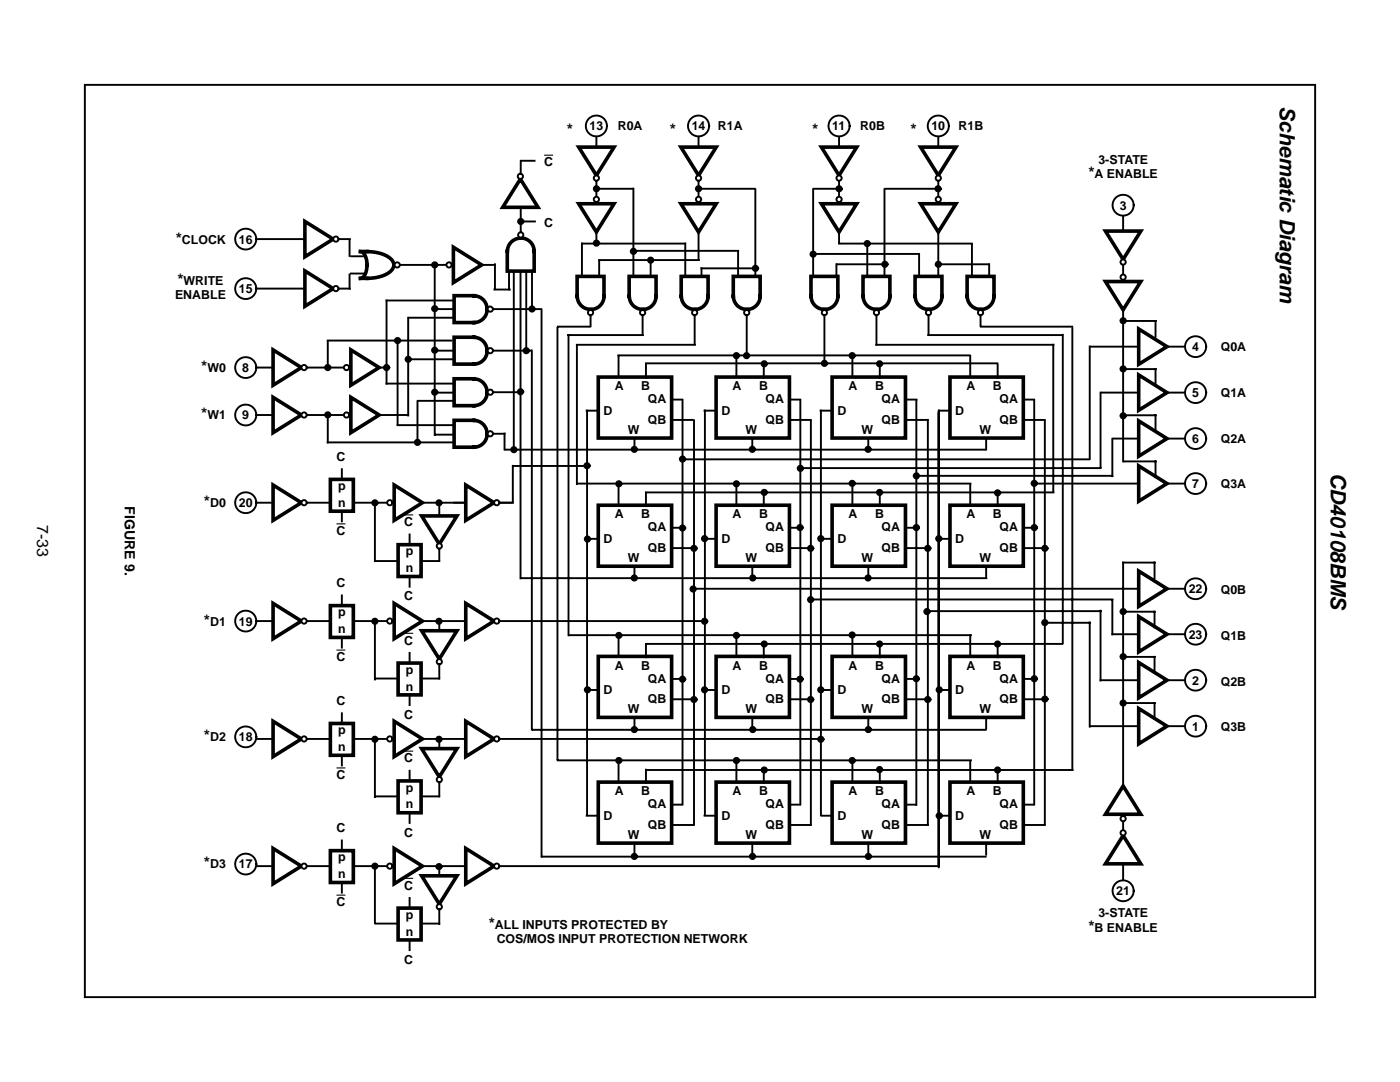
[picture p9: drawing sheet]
<svg xmlns="http://www.w3.org/2000/svg" width="279mm" height="216mm" viewBox="0 0 279 216" stroke-linecap="round" stroke-linejoin="round" font-family="sans-serif">
<g fill="none" stroke="#000" stroke-width=".38">
<path d="M16.9 16.9h245.6v182.1h-245.6zM103.9 32.2v14.4M119 26.9v21.5M139.4 26.9v24.9M224.1 41.9v50.2M98.1 61.7h9.8M98.4 70h7.6M128.9 72.5h70.1M97.9 86.6h2.8M206.5 96.5h29.8M74.9 112h12.7M138.5 117.5h98"/>
<path d="M224.1 112.3v63.7M51.1 123.9h89.6"/>
</g>
<path d="M97.2 70l-.1 .7a2.66 2.66 0 0 1-2.5 2h-4v-5.4h4a2.66 2.66 0 0 1 2.6 2.7" fill="none" stroke="#000" stroke-width=".72"/>
<circle cx="97.9" cy="70" r=".53" fill="#fff" stroke="#000" stroke-width=".38"/>
<path d="M51.1 47.7h18.7" fill="none" stroke="#000" stroke-width=".38"/>
<path d="M60.9 44.2l5.6 3.5-5.6 3.5z" fill="#fff" stroke="#000" stroke-width=".72"/>
<circle cx="67" cy="47.7" r=".53" fill="#fff" stroke="#000" stroke-width=".38"/>
<path d="M97.2 61.7l-.1 .7a2.66 2.66 0 0 1-2.5 2h-4v-5.4h4a2.66 2.66 0 0 1 2.6 2.7" fill="none" stroke="#000" stroke-width=".72"/>
<path d="M77.1 60h13.4M81.6 63.4h8.9" fill="none" stroke="#000" stroke-width=".38"/>
<path d="M97.5 61.3l.5-.1 .3 .3a.53 .53 0 0 1-.2 .6 .53 .53 0 0 1-.7-.1 .53 .53 0 0 1 .1-.7z" fill-rule="evenodd" fill="#fff" stroke="#000" stroke-width=".38"/>
<path d="M73.2 52.9l-.1 1.1-.3 .8-.4 .6-.5 .1h1.4a6 6 0 0 0 5.1-1.9l.2-.7M73.3 52.9l-.1-1-.3-.9a1.32 1.32 0 0 0-1-.8l3.3 .2 1.2 .3 1 .5a2.15 2.15 0 0 1 1.2 1.7" fill="none" stroke="#000" stroke-width=".72"/>
<path d="M70 54.6h3M70.1 51.1h2.9M79.9 52.9h18.8" fill="none" stroke="#000" stroke-width=".38"/>
<circle cx="79.3" cy="52.9" r=".53" fill="#fff" stroke="#000" stroke-width=".38"/>
<path d="M51.1 57.6h18.7" fill="none" stroke="#000" stroke-width=".38"/>
<path d="M60.9 54.1l5.6 3.5-5.6 3.5z" fill="#fff" stroke="#000" stroke-width=".72"/>
<circle cx="67" cy="57.6" r=".53" fill="#fff" stroke="#000" stroke-width=".38"/>
<path d="M51.2 73.3h25.9" fill="none" stroke="#000" stroke-width=".38"/>
<path d="M54.5 69.8l5.6 3.5-5.6 3.6z" fill="#fff" stroke="#000" stroke-width=".72"/>
<circle cx="60.7" cy="73.3" r=".53" fill="#fff" stroke="#000" stroke-width=".38"/>
<path d="M50.8 82.8h30.7" fill="none" stroke="#000" stroke-width=".38"/>
<path d="M54.5 79.3l5.6 3.5-5.6 3.5z" fill="#fff" stroke="#000" stroke-width=".72"/>
<circle cx="60.7" cy="82.8" r=".53" fill="#fff" stroke="#000" stroke-width=".38"/>
<path d="M51.2 172.8h136.1" fill="none" stroke="#000" stroke-width=".38"/>
<g fill="#fff" stroke="#000" stroke-width=".72">
<path d="M54.5 169.3l5.6 3.5-5.6 3.6z"/>
<path d="M78.7 169.3l5.6 3.5-5.6 3.6z"/>
<path d="M70 79.3l5.7 3.5-5.7 3.5z"/>
<path d="M70 69.8l5.7 3.5-5.7 3.6z"/>
<path d="M90.5 49.3l5.6 3.6-5.6 3.5z"/>
<path d="M93 169.3l5.6 3.5-5.6 3.6z"/>
</g>
<g fill="#fff" stroke="#000" stroke-width=".38">
<circle cx="60.7" cy="172.8" r=".53"/>
<circle cx="77.8" cy="172.8" r=".53"/>
<circle cx="69.2" cy="82.8" r=".53"/>
<circle cx="69.2" cy="73.3" r=".53"/>
<circle cx="89.6" cy="52.9" r=".53"/>
<circle cx="99.1" cy="172.8" r=".53"/>
</g>
<path d="M87.7 173v11.4" fill="none" stroke="#000" stroke-width=".38"/>
<path d="M84.1 174.8h7.1l-3.5 5.6z" fill="#fff" stroke="#000" stroke-width=".72"/>
<circle cx="87.7" cy="180.9" r=".53" fill="#fff" stroke="#000" stroke-width=".38"/>
<path d="M68.2 167.7v10.4" fill="none" stroke="#000" stroke-width=".38"/>
<path d="M65.9 169.7h4.6v6.4h-4.6z" fill-rule="evenodd" fill="#fff" stroke="#000" stroke-width=".72"/>
<path d="M67.2 178.6h1.7z" fill="#000" stroke="#000" stroke-width=".21"/>
<path d="M65.4 68h24.7M77.1 76.5h13.4M81.5 71.7h9M83.4 80h7.1M98.1 78.3h5.8" fill="none" stroke="#000" stroke-width=".38"/>
<path d="M97.2 78.3l-.1 .7a2.66 2.66 0 0 1-2.5 1.9h-4v-5.3h4a2.66 2.66 0 0 1 2.6 2.7" fill="none" stroke="#000" stroke-width=".72"/>
<circle cx="97.9" cy="78.3" r=".53" fill="#fff" stroke="#000" stroke-width=".38"/>
<path d="M65.4 88.3h25.1M79.4 84.8h11.1M100.9 89.7h95.7" fill="none" stroke="#000" stroke-width=".38"/>
<path d="M94.6 83.9h-4v5.3h4a2.67 2.67 0 0 0 2.6-2.6M94.6 83.9a2.66 2.66 0 0 1 2.6 2.7" fill="none" stroke="#000" stroke-width=".72"/>
<circle cx="97.9" cy="86.6" r=".53" fill="#fff" stroke="#000" stroke-width=".38"/>
<path d="M103.9 47.5a2.68 2.68 0 0 1 2.7 2.6v4h-5.4v-4M104 47.5a2.65 2.65 0 0 0-2.7 2.6" fill="none" stroke="#000" stroke-width=".72"/>
<path d="M101.6 54.2v3.6M106.2 54.2v7.2" fill="none" stroke="#000" stroke-width=".38"/>
<g fill="#fff" stroke="#000" stroke-width=".38">
<circle cx="103.9" cy="46.9" r=".53"/>
<circle cx="103.8" cy="35.2" r=".53"/>
<circle cx="119" cy="39.8" r=".53"/>
<circle cx="139.4" cy="39.8" r=".53"/>
<circle cx="119" cy="35.5" r=".53"/>
<circle cx="139.4" cy="35.5" r=".53"/>
</g>
<g fill="#fff" stroke="#000" stroke-width=".72">
<path d="M103.9 35.7l3.5 5.7h-7.1z"/>
<path d="M115.5 40.7h7l-3.5 5.6z"/>
<path d="M135.9 40.7h7l-3.5 5.6z"/>
<path d="M115.5 29.4h7l-3.5 5.6z"/>
<path d="M135.9 29.4h7l-3.5 5.6z"/>
</g>
<path d="M115.2 59.1v-3.9h5.3v4.3l-.2 .7-.5 .7a2.7 2.7 0 0 1-1.9 .9M115.2 59.1l.3 1.2 .7 .8a2.75 2.75 0 0 0 1.7 .6" fill="none" stroke="#000" stroke-width=".72"/>
<path d="M116.1 48.6v6.4M119.6 52v3" fill="none" stroke="#000" stroke-width=".38"/>
<circle cx="117.9" cy="62.4" r=".53" fill="#fff" stroke="#000" stroke-width=".38"/>
<path d="M126.4 37.7v17.3M129.8 52v3M117.9 63v2.1" fill="none" stroke="#000" stroke-width=".38"/>
<path d="M128.3 61.7l-.9-.1-.7-.3-.5-.6-.4-.6-.2-1v-3.9h5.3v3.9l-.2 1-.3 .6-.6 .6-.7 .3-.9 .2" fill="none" stroke="#000" stroke-width=".72"/>
<circle cx="128.2" cy="62.4" r=".53" fill="#fff" stroke="#000" stroke-width=".38"/>
<path d="M136.8 48.6v6.4M140 53.5v1.5M128.2 62.9v3.8" fill="none" stroke="#000" stroke-width=".38"/>
<path d="M135.9 55.2h5.4v4.3l-.3 .8-.4 .6a2.68 2.68 0 0 1-2.9 .7 2.68 2.68 0 0 1-1.7-2.5z" fill="none" stroke="#000" stroke-width=".72"/>
<circle cx="138.6" cy="62.4" r=".53" fill="#fff" stroke="#000" stroke-width=".38"/>
<path d="M150.7 37.8v17.2M147.3 50.2v4.8M138.6 62.9v5.8" fill="none" stroke="#000" stroke-width=".38"/>
<path d="M146.3 59.1v-3.9h5.4v4.3l-.4 1-.7 .8a2.69 2.69 0 0 1-4.2-2.2" fill="none" stroke="#000" stroke-width=".72"/>
<circle cx="149" cy="62.4" r=".53" fill="#fff" stroke="#000" stroke-width=".38"/>
<path d="M149 63v7.8" fill="none" stroke="#000" stroke-width=".38"/>
<g fill="#fff" stroke="#000" stroke-width=".72">
<path d="M220.6 46.1h7.1l-3.6 5.7z"/>
<path d="M224.1 156.8l3.6 5.7h-7.1z"/>
<path d="M227.3 93l5.6 3.5-5.6 3.5z"/>
</g>
<g fill="#fff" stroke="#000" stroke-width=".38">
<circle cx="224.1" cy="52.3" r=".53"/>
<circle cx="224.1" cy="163.3" r=".53"/>
</g>
<path d="M222.2 87.5h14.1" fill="none" stroke="#000" stroke-width=".38"/>
<path d="M227.3 84l5.6 3.5-5.6 3.5z" fill="#fff" stroke="#000" stroke-width=".72"/>
<path d="M219.8 78.3h16.5" fill="none" stroke="#000" stroke-width=".38"/>
<path d="M227.3 74.8l5.6 3.5-5.6 3.6z" fill="#fff" stroke="#000" stroke-width=".72"/>
<path d="M217.7 69.2h18.6" fill="none" stroke="#000" stroke-width=".38"/>
<g fill="#fff" stroke="#000" stroke-width=".72">
<path d="M227.3 65.6l5.6 3.6-5.6 3.5z"/>
<path d="M224.1 166.7l3.6 5.7h-7.1z"/>
<path d="M220.6 56.2h7.1l-3.6 5.6z"/>
</g>
<g fill="#fff" stroke="#000" stroke-width=".38">
<circle cx="224.1" cy="166.2" r=".53"/>
<circle cx="224.1" cy="55.3" r=".53"/>
</g>
<path d="M217.7 144.9h18.6" fill="none" stroke="#000" stroke-width=".38"/>
<path d="M227.3 141.4l5.6 3.5-5.6 3.5z" fill="#fff" stroke="#000" stroke-width=".72"/>
<path d="M219.6 135.7h16.7" fill="none" stroke="#000" stroke-width=".38"/>
<path d="M227.3 132.2l5.6 3.5-5.6 3.6z" fill="#fff" stroke="#000" stroke-width=".72"/>
<path d="M222 126.6h14.3" fill="none" stroke="#000" stroke-width=".38"/>
<g fill="#fff" stroke="#000" stroke-width=".72">
<path d="M227.3 123l5.6 3.6-5.6 3.5z"/>
<path d="M227.3 114l5.6 3.5-5.6 3.5z"/>
</g>
<g fill="none" stroke="#000" stroke-width=".38">
<path d="M77.1 60v16.6M86.8 53v33.8M102.5 54.2v35.5M103.9 54.2v61.2M105 54.2v15.7M79.3 68.2v16.6M81.5 63.4v19.5M87 61.7h3.5M87 70h3.5M87 78.3h3.5M106.1 69.9v75.7M108.1 61.8v109.1"/>
<path d="M111.3 65.4v86.1M111.3 65.2h6.4M113.4 66.9h14.9M113.5 66.9v59.9M115.1 68.9v27.7M115.1 68.8h23.6M134.4 79.7h1.7M83.3 80.1v8.3M87 86.7h3.5M117.2 81.9v80.7M134.2 83.8h4.1M104 115.4h92.8"/>
<path d="M129 128.5h83M106.4 145.6h90.3M111.3 151.7h82.5M128.9 153.6h85.1M74.8 172.9v11.2M108.1 170.9h88.6M74.9 184.3h12.7"/>
</g>
<g fill="#fff" stroke="#000" stroke-width=".38">
<circle cx="49.1" cy="73.3" r="2.1"/>
<circle cx="49.1" cy="47.7" r="2.1"/>
<circle cx="49.1" cy="57.6" r="2.1"/>
<circle cx="49.1" cy="82.8" r="2.1"/>
<circle cx="49.1" cy="172.4" r="2.1"/>
</g>
<path d="M81.7 179.2v10.4" fill="none" stroke="#000" stroke-width=".38"/>
<path d="M79.5 181.2h4.5v6.4h-4.5z" fill-rule="evenodd" fill="#fff" stroke="#000" stroke-width=".72"/>
<path d="M80.7 175.3h1.8z" fill="#000" stroke="#000" stroke-width=".21"/>
<path d="M51.2 147.4h112.6" fill="none" stroke="#000" stroke-width=".38"/>
<g fill="#fff" stroke="#000" stroke-width=".72">
<path d="M54.5 143.9l5.6 3.5-5.6 3.6z"/>
<path d="M78.7 143.9l5.6 3.5-5.6 3.6z"/>
<path d="M93 143.9l5.6 3.5-5.6 3.6z"/>
</g>
<g fill="#fff" stroke="#000" stroke-width=".38">
<circle cx="60.7" cy="147.4" r=".53"/>
<circle cx="77.8" cy="147.4" r=".53"/>
<circle cx="99.1" cy="147.4" r=".53"/>
</g>
<path d="M87.7 147.6v11.3" fill="none" stroke="#000" stroke-width=".38"/>
<path d="M84.1 149.4h7.1l-3.5 5.6z" fill="#fff" stroke="#000" stroke-width=".72"/>
<circle cx="87.7" cy="155.6" r=".53" fill="#fff" stroke="#000" stroke-width=".38"/>
<path d="M68.2 142.3v10.4" fill="none" stroke="#000" stroke-width=".38"/>
<path d="M65.9 144.4h4.6v6.3h-4.6z" fill-rule="evenodd" fill="#fff" stroke="#000" stroke-width=".72"/>
<path d="M67.2 153.2h1.7z" fill="#000" stroke="#000" stroke-width=".21"/>
<path d="M74.8 147.5v11.5M74.9 158.9h12.7" fill="none" stroke="#000" stroke-width=".38"/>
<circle cx="49.1" cy="147" r="2.1" fill="#fff" stroke="#000" stroke-width=".38"/>
<path d="M81.7 153.8v10.4" fill="none" stroke="#000" stroke-width=".38"/>
<path d="M79.5 155.8h4.5v6.4h-4.5z" fill-rule="evenodd" fill="#fff" stroke="#000" stroke-width=".72"/>
<path d="M80.7 149.9h1.8z" fill="#000" stroke="#000" stroke-width=".21"/>
<g fill="#fff" stroke="#000" stroke-width=".72">
<path d="M54.5 120.4l5.6 3.5-5.6 3.6z"/>
<path d="M78.7 120.4l5.6 3.5-5.6 3.6z"/>
<path d="M93 120.4l5.6 3.5-5.6 3.6z"/>
</g>
<g fill="#fff" stroke="#000" stroke-width=".38">
<circle cx="60.7" cy="123.9" r=".53"/>
<circle cx="77.8" cy="123.9" r=".53"/>
<circle cx="99.1" cy="123.9" r=".53"/>
</g>
<path d="M87.7 124.1v11.3" fill="none" stroke="#000" stroke-width=".38"/>
<path d="M84.1 125.9h7.1l-3.5 5.6z" fill="#fff" stroke="#000" stroke-width=".72"/>
<circle cx="87.7" cy="132.1" r=".53" fill="#fff" stroke="#000" stroke-width=".38"/>
<path d="M68.2 118.8v10.4" fill="none" stroke="#000" stroke-width=".38"/>
<path d="M65.9 120.8h4.6v6.4h-4.6z" fill-rule="evenodd" fill="#fff" stroke="#000" stroke-width=".72"/>
<path d="M67.2 129.7h1.7z" fill="#000" stroke="#000" stroke-width=".21"/>
<path d="M74.8 124v11.6M75 135.4h12.6" fill="none" stroke="#000" stroke-width=".38"/>
<circle cx="49.1" cy="123.9" r="2.1" fill="#fff" stroke="#000" stroke-width=".38"/>
<path d="M81.7 130.3v10.4" fill="none" stroke="#000" stroke-width=".38"/>
<path d="M79.5 132.3h4.5v6.4h-4.5z" fill-rule="evenodd" fill="#fff" stroke="#000" stroke-width=".72"/>
<path d="M80.7 126.4h1.8z" fill="#000" stroke="#000" stroke-width=".21"/>
<path d="M51.2 100.3h51.1" fill="none" stroke="#000" stroke-width=".38"/>
<g fill="#fff" stroke="#000" stroke-width=".72">
<path d="M54.5 96.8l5.6 3.5-5.6 3.5z"/>
<path d="M78.7 96.8l5.6 3.5-5.6 3.5z"/>
</g>
<g fill="#fff" stroke="#000" stroke-width=".38">
<circle cx="60.7" cy="100.3" r=".53"/>
<circle cx="77.8" cy="100.3" r=".53"/>
</g>
<path d="M90.7 100.3h11.3" fill="none" stroke="#000" stroke-width=".38"/>
<path d="M93 96.8l5.6 3.5-5.6 3.5z" fill="#fff" stroke="#000" stroke-width=".72"/>
<circle cx="99.1" cy="100.3" r=".53" fill="#fff" stroke="#000" stroke-width=".38"/>
<path d="M87.7 100.5v11.4" fill="none" stroke="#000" stroke-width=".38"/>
<path d="M84.1 102.9h7.1l-3.5 5.7z" fill="#fff" stroke="#000" stroke-width=".72"/>
<circle cx="87.7" cy="109" r=".53" fill="#fff" stroke="#000" stroke-width=".38"/>
<path d="M68.2 93.6v10.4" fill="none" stroke="#000" stroke-width=".38"/>
<path d="M65.9 95.7h4.6v6.3h-4.6z" fill-rule="evenodd" fill="#fff" stroke="#000" stroke-width=".72"/>
<path d="M67.2 104.5h1.7z" fill="#000" stroke="#000" stroke-width=".21"/>
<path d="M74.8 100.4v11.6" fill="none" stroke="#000" stroke-width=".38"/>
<circle cx="49.1" cy="100.3" r="2.1" fill="#fff" stroke="#000" stroke-width=".38"/>
<path d="M81.7 106.7v10.4" fill="none" stroke="#000" stroke-width=".38"/>
<path d="M79.5 108.7h4.5v6.3h-4.5z" fill-rule="evenodd" fill="#fff" stroke="#000" stroke-width=".72"/>
<path d="M80.7 102.7h1.8z" fill="#000" stroke="#000" stroke-width=".21"/>
<path d="M104 32.1h2.7M118.8 37.7h7.5M139.6 37.7h11M69.8 47.9v3.2M69.8 54.8v2.8M98.7 57.8h3M98.8 52.7v5M104 44.2h2.8M65.4 68.1v5.1M65.4 82.7v5.6" fill="none" stroke="#000" stroke-width=".38"/>
<g fill="#fff" stroke="#000" stroke-width=".38">
<circle cx="119" cy="25.1" r="2.1"/>
<circle cx="139.4" cy="25.1" r="2.1"/>
</g>
<path d="M116.2 48.6h20.5M119.6 51.9h19.9M126.3 50.1h21M140 53.5h10.6" fill="none" stroke="#000" stroke-width=".38"/>
<path d="M119.4 75.2h14.6v12.2h-14.6z" fill-rule="evenodd" fill="#fff" stroke="#000" stroke-width=".72"/>
<path d="M123.4 71v4.1M123.4 70.9h70.1M128.9 72.8v2.6M136.2 79.8v80.7M100.7 86.5v3.2M117.1 81.9h2.3M126.6 87.4v2.3M138.5 83.9v80.7M134.2 109.4h4.1M134.4 105.3h1.7" fill="none" stroke="#000" stroke-width=".38"/>
<path d="M119.4 100.8h14.6v12.2h-14.6z" fill-rule="evenodd" fill="#fff" stroke="#000" stroke-width=".72"/>
<path d="M102.3 93v7.3M102.5 93h14.6M115.2 96.5h78.5M123.4 96.6v4M128.9 98.3v2.7M128.9 98.3h81.3M117.1 107.5h2.3M126.6 113v2.3M134.2 139.5h4.1M134.4 135.5h1.7" fill="none" stroke="#000" stroke-width=".38"/>
<path d="M119.4 131h14.6v12.1h-14.6z" fill-rule="evenodd" fill="#fff" stroke="#000" stroke-width=".72"/>
<path d="M113.6 126.7h80.2M117.1 137.7h2.3M123.4 126.7v4.1M128.9 128.5v2.7M126.6 143.1v2.3M134.2 164.6h4.1M134.4 160.6h1.7" fill="none" stroke="#000" stroke-width=".38"/>
<path d="M119.4 156.1h14.6v12.1h-14.6z" fill-rule="evenodd" fill="#fff" stroke="#000" stroke-width=".72"/>
<path d="M157.9 79.7h1.8M136.1 91.7h81.3M157.7 83.8h4.1M123.4 151.8v4.1M128.9 153.6v2.6M117.1 162.8h2.3M126.6 168.2v2.3" fill="none" stroke="#000" stroke-width=".38"/>
<path d="M142.9 75.2h14.7v12.2h-14.7z" fill-rule="evenodd" fill="#fff" stroke="#000" stroke-width=".72"/>
<path d="M147 71v4.1M152.4 72.8v2.6M159.7 79.8v80.7M140.6 81.9h2.3M140.7 81.9v80.7M150.1 87.4v2.3M161.8 83.9v80.7M157.7 109.4h4.1M157.9 105.3h1.8" fill="none" stroke="#000" stroke-width=".38"/>
<path d="M142.9 100.8h14.7v12.2h-14.7z" fill-rule="evenodd" fill="#fff" stroke="#000" stroke-width=".72"/>
<path d="M147 96.6v4M152.4 98.3v2.7M140.6 107.5h2.3M150.1 113v2.3M157.7 139.5h4.1M157.9 135.5h1.8" fill="none" stroke="#000" stroke-width=".38"/>
<path d="M142.9 131h14.7v12.1h-14.7z" fill-rule="evenodd" fill="#fff" stroke="#000" stroke-width=".72"/>
<path d="M140.6 137.7h2.3M147 126.7v4.1M152.4 128.5v2.7M150.1 143.1v2.3M157.7 164.6h4.1M157.9 160.6h1.8" fill="none" stroke="#000" stroke-width=".38"/>
<path d="M142.9 156.1h14.7v12.1h-14.7z" fill-rule="evenodd" fill="#fff" stroke="#000" stroke-width=".72"/>
<path d="M167.5 26.9v21.6M187.3 26.9v28M147 151.8v4.1M152.4 153.6v2.6M140.6 162.8h2.3M150.1 168.2v2.3" fill="none" stroke="#000" stroke-width=".38"/>
<g fill="#fff" stroke="#000" stroke-width=".72">
<path d="M163.9 40.7h7.1l-3.5 5.6z"/>
<path d="M183.7 40.7h7.1l-3.5 5.6z"/>
<path d="M163.9 29.4h7.1l-3.5 5.6z"/>
<path d="M183.7 29.4h7.1l-3.5 5.6z"/>
</g>
<g fill="#fff" stroke="#000" stroke-width=".38">
<circle cx="167.5" cy="39.8" r=".53"/>
<circle cx="187.3" cy="39.8" r=".53"/>
<circle cx="167.5" cy="35.5" r=".53"/>
<circle cx="187.3" cy="35.5" r=".53"/>
</g>
<path d="M161.8 55.2h5.4v4.3l-.4 1-.7 .8a2.68 2.68 0 0 1-4.2-2.2z" fill="none" stroke="#000" stroke-width=".72"/>
<path d="M162.3 37.7v17.3" fill="none" stroke="#000" stroke-width=".38"/>
<circle cx="164.5" cy="62.4" r=".53" fill="#fff" stroke="#000" stroke-width=".38"/>
<path d="M176.5 37.7v17.3M173.1 48.6v6.4M164.5 63v9.3" fill="none" stroke="#000" stroke-width=".38"/>
<path d="M172.2 59.1v-3.9h5.4v4.3l-.2 .7-.4 .6a2.68 2.68 0 0 1-3 .8 2.68 2.68 0 0 1-1.7-2.5" fill="none" stroke="#000" stroke-width=".72"/>
<circle cx="174.9" cy="62.4" r=".53" fill="#fff" stroke="#000" stroke-width=".38"/>
<path d="M183.4 50.8v4.2M174.9 62.9v5.8" fill="none" stroke="#000" stroke-width=".38"/>
<path d="M182.6 59.1v-3.9h5.4v4.3l-.4 1-.6 .6a2.74 2.74 0 0 1-1.7 .7M182.6 59.1l.3 1.1 .6 .9a2.73 2.73 0 0 0 1.8 .6" fill="none" stroke="#000" stroke-width=".72"/>
<circle cx="185.3" cy="62.4" r=".53" fill="#fff" stroke="#000" stroke-width=".38"/>
<path d="M194 48.7v6.3M197.4 52.7v2.3M185.3 62.9v3.9" fill="none" stroke="#000" stroke-width=".38"/>
<path d="M193 59.1v-3.9h5.4v4.3l-.3 .7-.4 .6a2.71 2.71 0 0 1-2 1M193 59.1v.1a2.64 2.64 0 0 0 2.7 2.5" fill="none" stroke="#000" stroke-width=".72"/>
<circle cx="195.7" cy="62.4" r=".53" fill="#fff" stroke="#000" stroke-width=".38"/>
<path d="M162.4 37.7h5M176.7 37.7h10.6M174.9 68.8h35.3M181 79.7h1.9M185.3 66.9h26.7M195.7 63v2M195.8 65.2h18.2M163.8 81.9v80.7M180.9 83.8h4.3" fill="none" stroke="#000" stroke-width=".38"/>
<g fill="#fff" stroke="#000" stroke-width=".38">
<circle cx="167.5" cy="25.1" r="2.1"/>
<circle cx="187.3" cy="25.1" r="2.1"/>
</g>
<path d="M162.9 50.7h20.5M167 52.7h9.5M167.5 48.6h26.4M187.3 52.7h10" fill="none" stroke="#000" stroke-width=".38"/>
<path d="M166.1 75.2h14.6v12.2h-14.6z" fill-rule="evenodd" fill="#fff" stroke="#000" stroke-width=".72"/>
<path d="M170.1 71v4.1M175.6 72.8v2.6M182.9 79.8v80.8M163.8 81.9h2.3M173.3 87.4v2.3M185.2 83.9v80.7M180.9 109.4h4M181 105.3h1.8" fill="none" stroke="#000" stroke-width=".38"/>
<path d="M166.1 100.8h14.6v12.2h-14.6z" fill-rule="evenodd" fill="#fff" stroke="#000" stroke-width=".72"/>
<path d="M170.1 96.6v4M175.6 98.3v2.7M163.8 107.5h2.3M173.3 113v2.3M180.9 139.5h4M181 135.5h1.8" fill="none" stroke="#000" stroke-width=".38"/>
<path d="M166.1 131h14.6v12.1h-14.6z" fill-rule="evenodd" fill="#fff" stroke="#000" stroke-width=".72"/>
<path d="M163.8 137.7h2.3M170.1 126.7v4.1M175.6 128.5v2.7M173.3 143.1v2.3M180.9 164.6h4.3M181 160.6h1.8" fill="none" stroke="#000" stroke-width=".38"/>
<path d="M166.1 156.1h14.6v12.1h-14.6z" fill-rule="evenodd" fill="#fff" stroke="#000" stroke-width=".72"/>
<path d="M204.6 79.7h1.7M204.4 83.8h4M170.1 151.8v4.1M175.6 153.6v2.6M163.9 162.8h2.2M173.3 168.2v2.3" fill="none" stroke="#000" stroke-width=".38"/>
<path d="M189.6 75.2h14.6v12.2h-14.6z" fill-rule="evenodd" fill="#fff" stroke="#000" stroke-width=".72"/>
<path d="M193.6 71v4.1M199.1 72.8v2.6M206.4 79.8v80.7M187.3 81.9v90.5M187.4 81.9h2.2M196.8 87.4v2.3M208.5 83.9v80.7M204.4 109.4h4M204.6 105.3h1.7" fill="none" stroke="#000" stroke-width=".38"/>
<path d="M189.6 100.8h14.6v12.2h-14.6z" fill-rule="evenodd" fill="#fff" stroke="#000" stroke-width=".72"/>
<path d="M193.6 96.6v4M199.1 98.3v2.7M187.3 107.5h2.3M196.8 113v2.3M204.4 139.5h4M204.6 135.5h1.7" fill="none" stroke="#000" stroke-width=".38"/>
<path d="M189.6 131h14.6v12.1h-14.6z" fill-rule="evenodd" fill="#fff" stroke="#000" stroke-width=".72"/>
<path d="M187.3 137.7h2.3M193.6 126.7v4.1M199.1 128.5v2.7M196.8 143.1v2.3M204.4 164.6h4M204.6 160.6h1.7" fill="none" stroke="#000" stroke-width=".38"/>
<path d="M189.6 156.1h14.6v12.1h-14.6z" fill-rule="evenodd" fill="#fff" stroke="#000" stroke-width=".72"/>
<g fill="none" stroke="#000" stroke-width=".38">
<path d="M210.2 68.8v29.4M212.1 66.8v61.5M214 65.5v88.1M217.5 69.1v22.4M219.6 78.4v14.8M224.1 64h6.5v3.2M224.1 73.6h6.5v3.2M159.7 93.4h59.9M182.9 94.9h39.1M222 87.6v7.4M224.3 82.9h6.3v3.1M224.3 92.1h6.3v3.1"/>
<path d="M161.7 119.6h60.3M222 119.7v6.9M224.1 112.3h6.3v3.1M185.2 121.9h34.4M208.5 124.3h9M217.5 124.2v20.8M219.6 121.9v13.9M224.1 122.1h6.3v3.1M224.1 131.1h6.3v3.1M193.6 151.8v4.1M199.1 153.6v2.6M224.1 140.3h6.3v3.1"/>
<path d="M187.3 162.8h2.3M196.8 168.2v2.3"/>
</g>
<g fill="#fff" stroke="#000" stroke-width=".38">
<circle cx="238.6" cy="69.2" r="2.1"/>
<circle cx="238.6" cy="78.3" r="2.1"/>
<circle cx="238.6" cy="87.5" r="2.1"/>
<circle cx="238.6" cy="96.5" r="2.1"/>
<circle cx="238.6" cy="117.5" r="2.1"/>
<circle cx="238.6" cy="126.5" r="2.1"/>
<circle cx="238.6" cy="135.7" r="2.1"/>
<circle cx="238.6" cy="144.9" r="2.1"/>
<circle cx="224.2" cy="40.9" r="2.1"/>
<circle cx="224.2" cy="177.7" r="2.1"/>
</g>
<path d="M108.6 31h1.8z" fill="#000" stroke="#000" stroke-width=".21"/>
<g fill="#000" stroke="#000" stroke-width=".38">
<circle cx="119" cy="37.7" r=".53"/>
<circle cx="139.4" cy="37.7" r=".53"/>
<circle cx="167.5" cy="37.7" r=".53"/>
<circle cx="187.2" cy="37.7" r=".53"/>
<circle cx="86.8" cy="52.9" r=".53"/>
<circle cx="103.9" cy="44.2" r=".53"/>
<circle cx="119" cy="48.5" r=".53"/>
<circle cx="126.4" cy="50.1" r=".53"/>
<circle cx="129.9" cy="51.9" r=".53"/>
<circle cx="150.8" cy="53.5" r=".53"/>
<circle cx="162.3" cy="50.7" r=".53"/>
<circle cx="173.1" cy="48.6" r=".53"/>
<circle cx="176.6" cy="52.7" r=".53"/>
<circle cx="187.3" cy="52.7" r=".53"/>
<circle cx="65.4" cy="73.3" r=".53"/>
<circle cx="77.2" cy="73.3" r=".53"/>
<circle cx="79.4" cy="68" r=".53"/>
<circle cx="81.5" cy="71.7" r=".53"/>
<circle cx="86.8" cy="61.6" r=".53"/>
<circle cx="86.8" cy="69.9" r=".53"/>
<circle cx="86.8" cy="78.3" r=".53"/>
<circle cx="103.9" cy="78.2" r=".53"/>
<circle cx="105" cy="70" r=".53"/>
<circle cx="106.2" cy="61.7" r=".53"/>
<circle cx="147" cy="71" r=".53"/>
<circle cx="149" cy="71" r=".53"/>
<circle cx="152.5" cy="72.6" r=".53"/>
<circle cx="164.5" cy="72.5" r=".53"/>
<circle cx="170.1" cy="71" r=".53"/>
<circle cx="175.5" cy="72.6" r=".53"/>
<circle cx="224.2" cy="73.6" r=".53"/>
<circle cx="224.2" cy="64" r=".53"/>
<circle cx="65.4" cy="82.8" r=".53"/>
<circle cx="83.3" cy="88.3" r=".53"/>
<circle cx="102.6" cy="89.7" r=".53"/>
<circle cx="117.2" cy="92.9" r=".53"/>
<circle cx="123.5" cy="96.5" r=".53"/>
<circle cx="126.6" cy="89.7" r=".53"/>
<circle cx="136.2" cy="91.6" r=".53"/>
<circle cx="147" cy="96.5" r=".53"/>
<circle cx="150.1" cy="89.7" r=".53"/>
<circle cx="152.5" cy="98.3" r=".53"/>
<circle cx="159.7" cy="93.5" r=".53"/>
<circle cx="170.1" cy="96.5" r=".53"/>
<circle cx="173.3" cy="89.7" r=".53"/>
<circle cx="175.5" cy="98.3" r=".53"/>
<circle cx="182.9" cy="95" r=".53"/>
<circle cx="199.1" cy="98.3" r=".53"/>
<circle cx="206.4" cy="96.5" r=".53"/>
<circle cx="224.2" cy="83" r=".53"/>
<circle cx="74.8" cy="100.3" r=".53"/>
<circle cx="87.6" cy="100.3" r=".53"/>
<circle cx="117.2" cy="107.6" r=".53"/>
<circle cx="126.6" cy="115.3" r=".53"/>
<circle cx="136.2" cy="105.4" r=".53"/>
<circle cx="138.3" cy="117.5" r=".53"/>
<circle cx="138.5" cy="109.4" r=".53"/>
<circle cx="140.6" cy="107.5" r=".53"/>
<circle cx="150.2" cy="115.3" r=".53"/>
<circle cx="159.7" cy="105.3" r=".53"/>
<circle cx="161.8" cy="109.4" r=".53"/>
<circle cx="161.8" cy="119.6" r=".53"/>
<circle cx="163.8" cy="107.5" r=".53"/>
<circle cx="173.3" cy="115.3" r=".53"/>
<circle cx="182.9" cy="105.3" r=".53"/>
<circle cx="185.2" cy="109.4" r=".53"/>
<circle cx="187.4" cy="107.5" r=".53"/>
<circle cx="206.4" cy="105.3" r=".53"/>
<circle cx="208.5" cy="109.4" r=".53"/>
<circle cx="74.8" cy="124" r=".53"/>
<circle cx="87.6" cy="124" r=".53"/>
<circle cx="117.2" cy="137.6" r=".53"/>
<circle cx="123.5" cy="126.8" r=".53"/>
<circle cx="136.2" cy="135.5" r=".53"/>
<circle cx="138.5" cy="139.6" r=".53"/>
<circle cx="140.6" cy="137.6" r=".53"/>
<circle cx="140.6" cy="124" r=".53"/>
<circle cx="147" cy="126.8" r=".53"/>
<circle cx="152.5" cy="128.5" r=".53"/>
<circle cx="159.7" cy="135.5" r=".53"/>
<circle cx="161.8" cy="139.6" r=".53"/>
<circle cx="163.8" cy="137.6" r=".53"/>
<circle cx="170.1" cy="126.7" r=".53"/>
<circle cx="175.5" cy="128.5" r=".53"/>
<circle cx="182.9" cy="135.4" r=".53"/>
<circle cx="185" cy="122" r=".53"/>
<circle cx="185.2" cy="139.6" r=".53"/>
<circle cx="187.5" cy="137.6" r=".53"/>
<circle cx="199.1" cy="128.5" r=".53"/>
<circle cx="206.4" cy="135.4" r=".53"/>
<circle cx="208.5" cy="124.2" r=".53"/>
<circle cx="208.5" cy="139.5" r=".53"/>
<circle cx="224.2" cy="131" r=".53"/>
<circle cx="224.2" cy="122" r=".53"/>
<circle cx="74.8" cy="147.5" r=".53"/>
<circle cx="87.6" cy="147.5" r=".53"/>
<circle cx="123.5" cy="151.7" r=".53"/>
<circle cx="126.6" cy="145.6" r=".53"/>
<circle cx="147" cy="151.7" r=".53"/>
<circle cx="150.2" cy="145.6" r=".53"/>
<circle cx="152.5" cy="153.6" r=".53"/>
<circle cx="163.8" cy="147.5" r=".53"/>
<circle cx="170.1" cy="151.7" r=".53"/>
<circle cx="173.3" cy="145.6" r=".53"/>
<circle cx="175.5" cy="153.6" r=".53"/>
<circle cx="199.1" cy="153.6" r=".53"/>
<circle cx="224.2" cy="140.3" r=".53"/>
<circle cx="74.8" cy="172.8" r=".53"/>
<circle cx="87.6" cy="172.9" r=".53"/>
<circle cx="126.6" cy="170.9" r=".53"/>
<circle cx="150.2" cy="170.9" r=".53"/>
<circle cx="173.3" cy="170.9" r=".53"/>
<circle cx="187.5" cy="162.8" r=".53"/>
</g>
<path d="M166.9 52.7v2.3M187.3 82.2v90.8" fill="none" stroke="#000" stroke-width=".38"/>
<g font-size="4.2">
<text x="255.4" y="21.2" transform="rotate(90 255.4 21.2)">Schematic Diagram</text>
<text x="265.6" y="94.3" transform="rotate(90 265.6 94.3)">CD40108BMS</text>
</g>
<g font-size="3.2">
<text x="113.1" y="26.9">*</text>
<text x="133.7" y="26.9">*</text>
<text x="162.1" y="26.9">*</text>
<text x="181.7" y="26.9">*</text>
<text x="217.2" y="35.6">*</text>
<text x="35.1" y="48.6">*</text>
<text x="35.4" y="56.8">*</text>
<text x="40.1" y="74.2">*</text>
<text x="40.1" y="83.7">*</text>
<text x="40.7" y="101.2">*</text>
<text x="7.4" y="104.8" transform="rotate(90 7.4 104.8)">7-33</text>
<text x="40.7" y="124.8">*</text>
<text x="40.7" y="147.9">*</text>
<text x="40.7" y="173.3">*</text>
<text x="97.5" y="185.4">*</text>
<text x="217.2" y="185.9">*</text>
</g>
<text font-size="2.8" x="24.9" y="101" transform="rotate(90 24.9 101)">FIGURE 9.</text>
<g font-size="2.5">
<text x="117.6" y="26">13</text>
<text x="123.3" y="25.9">R0A</text>
<text x="138" y="26">14</text>
<text x="143.3" y="25.9">R1A</text>
<text x="166.1" y="26">11</text>
<text x="171.7" y="25.9">R0B</text>
<text x="185.9" y="26">10</text>
<text x="191.3" y="25.9">R1B</text>
<text x="108.6" y="33.2">C</text>
<text x="218.5" y="35.6">A ENABLE</text>
<text x="219.2" y="32.7">3-STATE</text>
<text x="223.5" y="41.8">3</text>
<text x="108.6" y="45.3">C</text>
<text x="36.3" y="48.6">CLOCK</text>
<text x="47.7" y="48.6">16</text>
<text x="34.9" y="59.6">ENABLE</text>
<text x="36.7" y="56.8">WRITE</text>
<text x="47.7" y="58.5">15</text>
<text x="237.9" y="70.1">4</text>
<text x="243.6" y="70.1">Q0A</text>
<text x="41.4" y="74.2">W0</text>
<text x="48.4" y="74.2">8</text>
<text x="122.7" y="77.9">A</text>
<text x="128" y="77.9">B</text>
<text x="146.2" y="77.9">A</text>
<text x="151.5" y="77.9">B</text>
<text x="169.4" y="77.9">A</text>
<text x="174.6" y="77.9">B</text>
<text x="192.9" y="77.9">A</text>
<text x="198.2" y="77.9">B</text>
<text x="41.4" y="83.7">W1</text>
<text x="48.4" y="83.7">9</text>
<text x="120.4" y="82.7">D</text>
<text x="129.3" y="80.5">QA</text>
<text x="144" y="82.7">D</text>
<text x="152.8" y="80.5">QA</text>
<text x="167.1" y="82.7">D</text>
<text x="175.9" y="80.5">QA</text>
<text x="190.6" y="82.7">D</text>
<text x="199.5" y="80.5">QA</text>
<text x="237.9" y="79.2">5</text>
<text x="243.6" y="79.2">Q1A</text>
<text x="125.3" y="86.5">W</text>
<text x="129.3" y="84.5">QB</text>
<text x="148.8" y="86.5">W</text>
<text x="152.8" y="84.5">QB</text>
<text x="172" y="86.5">W</text>
<text x="175.9" y="84.5">QB</text>
<text x="195.5" y="86.5">W</text>
<text x="199.5" y="84.5">QB</text>
<text x="237.9" y="88.4">6</text>
<text x="243.6" y="88.4">Q2A</text>
<text x="67.2" y="92">C</text>
<text x="41.9" y="101.2">D0</text>
<text x="47.7" y="101.2">20</text>
<text x="67.5" y="97.8">p</text>
<text x="67.5" y="101.1">n</text>
<text x="237.9" y="97.4">7</text>
<text x="243.6" y="97.4">Q3A</text>
<text x="67.2" y="106.8">C</text>
<text x="80.7" y="105">C</text>
<text x="122.7" y="103.5">A</text>
<text x="128" y="103.5">B</text>
<text x="129.3" y="106">QA</text>
<text x="146.2" y="103.5">A</text>
<text x="151.5" y="103.5">B</text>
<text x="152.8" y="106">QA</text>
<text x="169.4" y="103.5">A</text>
<text x="174.6" y="103.5">B</text>
<text x="175.9" y="106">QA</text>
<text x="192.9" y="103.5">A</text>
<text x="198.2" y="103.5">B</text>
<text x="199.5" y="106">QA</text>
<text x="81" y="110.8">p</text>
<text x="120.4" y="108.3">D</text>
<text x="125.3" y="112.1">W</text>
<text x="129.3" y="110.1">QB</text>
<text x="144" y="108.3">D</text>
<text x="148.8" y="112.1">W</text>
<text x="152.8" y="110.1">QB</text>
<text x="167.1" y="108.3">D</text>
<text x="172" y="112.1">W</text>
<text x="175.9" y="110.1">QB</text>
<text x="190.6" y="108.3">D</text>
<text x="195.5" y="112.1">W</text>
<text x="199.5" y="110.1">QB</text>
<text x="67.2" y="117.2">C</text>
<text x="80.7" y="119.8">C</text>
<text x="81" y="114.2">n</text>
<text x="237.2" y="118.4">22</text>
<text x="243.6" y="118.5">Q0B</text>
<text x="41.9" y="124.8">D1</text>
<text x="47.7" y="124.8">19</text>
<text x="67.5" y="123">p</text>
<text x="67.2" y="132">C</text>
<text x="67.5" y="126.3">n</text>
<text x="80.7" y="128.6">C</text>
<text x="237.2" y="127.4">23</text>
<text x="243.6" y="127.6">Q1B</text>
<text x="81" y="134.4">p</text>
<text x="81" y="137.8">n</text>
<text x="122.7" y="133.6">A</text>
<text x="128" y="133.6">B</text>
<text x="129.3" y="136.2">QA</text>
<text x="146.2" y="133.6">A</text>
<text x="151.5" y="133.6">B</text>
<text x="152.8" y="136.2">QA</text>
<text x="169.4" y="133.6">A</text>
<text x="174.6" y="133.6">B</text>
<text x="175.9" y="136.2">QA</text>
<text x="192.9" y="133.6">A</text>
<text x="198.2" y="133.6">B</text>
<text x="199.5" y="136.2">QA</text>
<text x="237.9" y="136.6">2</text>
<text x="243.6" y="136.8">Q2B</text>
<text x="67.2" y="140.7">C</text>
<text x="80.7" y="143.4">C</text>
<text x="120.4" y="138.5">D</text>
<text x="125.3" y="142.3">W</text>
<text x="129.3" y="140.2">QB</text>
<text x="144" y="138.5">D</text>
<text x="148.8" y="142.3">W</text>
<text x="152.8" y="140.2">QB</text>
<text x="167.1" y="138.5">D</text>
<text x="172" y="142.3">W</text>
<text x="175.9" y="140.2">QB</text>
<text x="190.6" y="138.5">D</text>
<text x="195.5" y="142.3">W</text>
<text x="199.5" y="140.2">QB</text>
<text x="41.9" y="147.9">D2</text>
<text x="47.7" y="147.9">18</text>
<text x="67.5" y="146.5">p</text>
<text x="67.5" y="149.8">n</text>
<text x="237.9" y="145.8">1</text>
<text x="243.6" y="145.8">Q3B</text>
<text x="67.2" y="155.5">C</text>
<text x="80.7" y="152.1">C</text>
<text x="81" y="158">p</text>
<text x="81" y="161.3">n</text>
<text x="122.7" y="158.7">A</text>
<text x="128" y="158.7">B</text>
<text x="129.3" y="161.3">QA</text>
<text x="146.2" y="158.7">A</text>
<text x="151.5" y="158.7">B</text>
<text x="152.8" y="161.3">QA</text>
<text x="169.4" y="158.7">A</text>
<text x="174.6" y="158.7">B</text>
<text x="175.9" y="161.3">QA</text>
<text x="192.9" y="158.7">A</text>
<text x="198.2" y="158.7">B</text>
<text x="199.5" y="161.3">QA</text>
<text x="67.2" y="166">C</text>
<text x="80.7" y="166.9">C</text>
<text x="120.4" y="163.5">D</text>
<text x="125.3" y="167.4">W</text>
<text x="129.3" y="165.3">QB</text>
<text x="144" y="163.5">D</text>
<text x="148.8" y="167.4">W</text>
<text x="152.8" y="165.3">QB</text>
<text x="167.1" y="163.5">D</text>
<text x="172" y="167.4">W</text>
<text x="175.9" y="165.3">QB</text>
<text x="190.6" y="163.5">D</text>
<text x="195.5" y="167.4">W</text>
<text x="199.5" y="165.3">QB</text>
<text x="41.9" y="173.3">D3</text>
<text x="47.7" y="173.3">17</text>
<text x="67.5" y="171.9">p</text>
<text x="67.5" y="175.2">n</text>
<text x="80.7" y="177.5">C</text>
<text x="222.8" y="178.6">21</text>
<text x="67.2" y="180.9">C</text>
<text x="81" y="183.3">p</text>
<text x="98.8" y="185.4">ALL INPUTS PROTECTED BY</text>
<text x="218.5" y="185.9">B ENABLE</text>
<text x="219.2" y="183.1">3-STATE</text>
<text x="81" y="186.7">n</text>
<text x="99.1" y="188.2">COS/MOS INPUT PROTECTION NETWORK</text>
<text x="80.7" y="192.3">C</text>
</g>
</svg>
